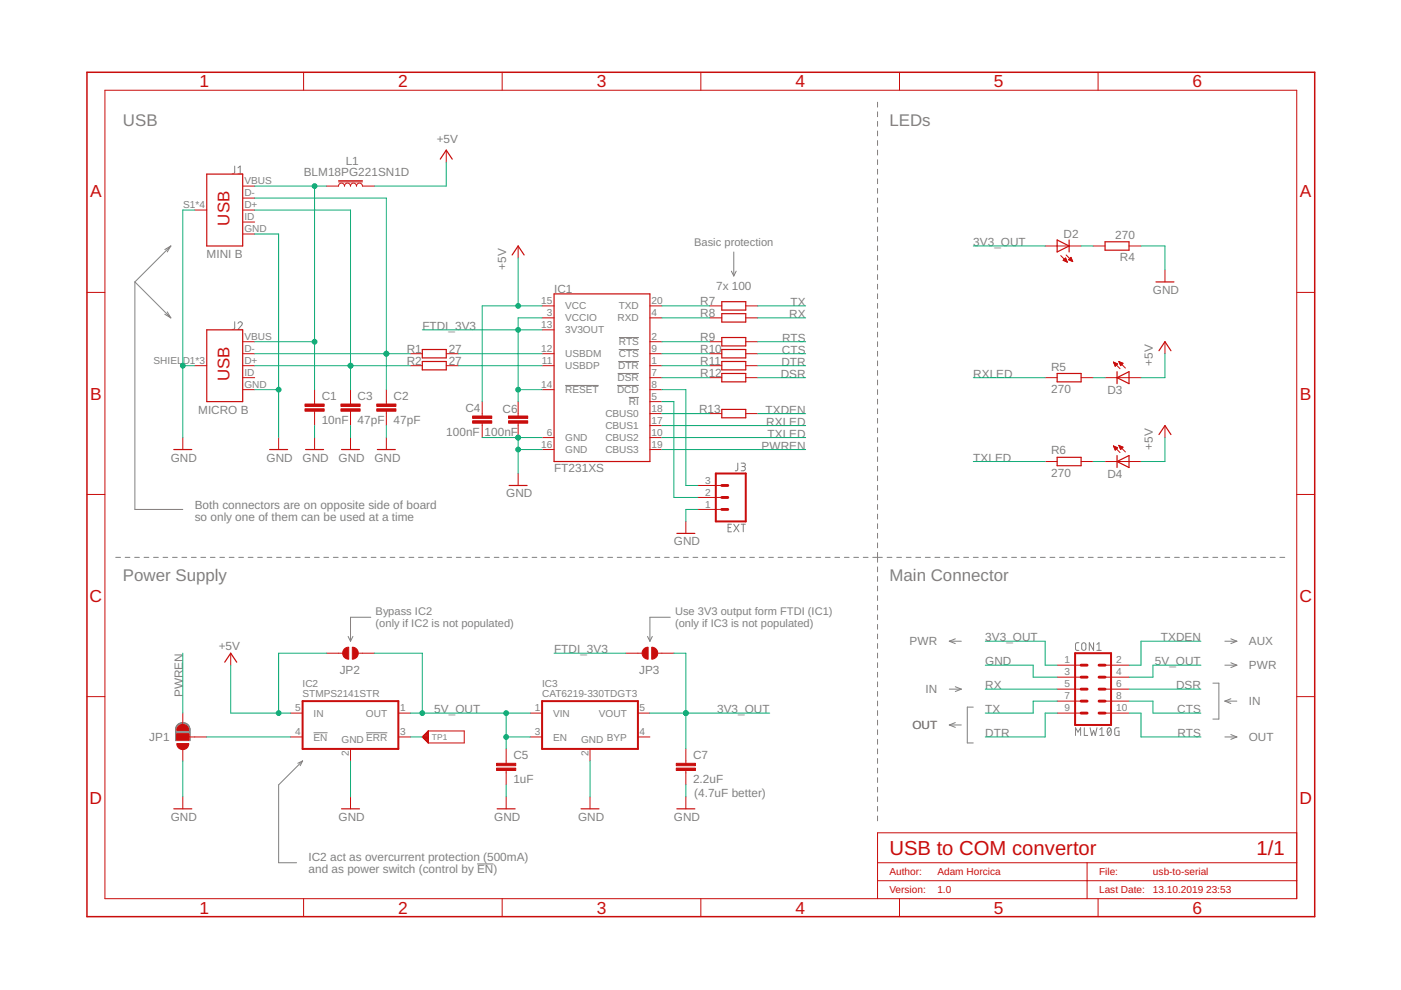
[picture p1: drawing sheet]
<svg xmlns="http://www.w3.org/2000/svg" width="297mm" height="210mm" viewBox="0 0 297 210" stroke-linecap="round" stroke-linejoin="round" font-family="sans-serif">
<g fill="none" stroke="#808080" stroke-width=".21">
<path d="M49.8 35.2l-.1 1.4-.1 .2h-.4M50.5 36.8h.9M50.5 35.6l.4-.4v1.6M186.1 21.7v1M186.1 23.7v1M186.1 25.7v1.1M186.1 27.8v1M186.1 29.8v1M186.1 31.8v1.1M186.1 33.9v1M186.1 35.9v1M186.1 37.9v1"/>
<path d="M186.1 40v1M28.6 59.8v48.2h10.2M28.6 59.8l7.6 7.6M36.2 52.2l-7.6 7.6M36.2 52.2l-.7 1.2M36.2 52.2l-1.3 .7M155.1 57.5l.5 1M155.6 53.4v5.1M156.1 57.5l-.5 1M186.1 42v1M186.1 44v1M186.1 46.1v1"/>
<path d="M186.1 48.1v1M186.1 50.1v1M186.1 52.1v1.1M186.1 54.2v1M186.1 56.2v1M186.1 58.2v1.1M34.9 66.6l1.3 .8M35.5 66.1l.7 1.3M49.8 68.2l-.1 1.4-.1 .2h-.4M50.5 68.6a.45 .45 0 0 1 .6-.4 .45 .45 0 0 1 .1 .7l-.7 .9h.9M131 79.2h4.5M131.1 76.6h4.4"/>
<path d="M131.2 74.1h4.3M131.2 71.6h4.3M186.1 60.3v1M186.1 62.3v1M186.1 64.3v1.1M186.1 66.4v1M186.1 68.4v1M186.1 70.4v1.1M186.1 72.5v1M186.1 74.5v1M186.1 76.5v1.1M186.1 78.5v1.1"/>
<path d="M119.8 81.7h7.1M130.8 81.7h4.7M133.3 84.3h2.2M156.4 98.2v1.4l-.5 .2M157.1 98.2h.6a.36 .36 0 0 1 .3 .4 .36 .36 0 0 1-.3 .3h-.4M157.6 98.9a.46 .46 0 0 1 .4 .5 .46 .46 0 0 1-.4 .4h-.5M186.1 80.6v1M186.1 82.6v1.1M186.1 84.6v1.1M186.1 86.7v1M186.1 88.7v1M186.1 90.7v1.1"/>
<path d="M186.1 92.8v1M186.1 94.8v1M186.1 96.8v1.1M186.1 98.9v1M24.5 118.2h1M26.5 118.2h1M28.6 118.2h.9M30.5 118.2h1.1M32.6 118.2h1M34.6 118.2h1M36.6 118.2h1M38.6 118.2h1"/>
<path d="M40.6 118.2h1M42.6 118.2h1M44.6 118.2h1M46.6 118.2h1M48.6 118.2h1M50.6 118.2h1M52.6 118.2h1M54.6 118.2h1M56.6 118.2h1M58.6 118.2h1M60.6 118.2h1.1M62.7 118.2h.9"/>
<path d="M64.7 118.2h1M66.7 118.2h1M68.7 118.2h1M70.7 118.2h1M72.7 118.2h1M74.7 118.2h1M76.7 118.2h1M78.7 118.2h1M80.7 118.2h1M82.7 118.2h1M84.7 118.2h1M86.7 118.2h1"/>
<path d="M88.7 118.2h1M90.7 118.2h1.1M92.8 118.2h.9M94.8 118.2h1M96.8 118.2h1M98.8 118.2h1M100.8 118.2h1M102.8 118.2h1M104.8 118.2h1M106.8 118.2h1M108.8 118.2h1M110.8 118.2h1"/>
<path d="M112.8 118.2h1M114.8 118.2h1M116.8 118.2h1M118.8 118.2h1M120.8 118.2h1M122.9 118.2h.9M124.8 118.2h1.1M126.9 118.2h1M128.9 118.2h1M130.9 118.2h1M132.9 118.2h1M134.9 118.2h1"/>
<path d="M136.9 118.2h1M138.9 118.2h1M140.9 118.2h1M142.9 118.2h1M144.9 118.2h1M146.9 118.2h1M148.9 118.2h1M150.9 118.2h1M152.9 118.2h1M154.4 111.9h.5M154.9 118.2h1.1M155.1 111.1h-.7v1.7h.7"/>
<path d="M155.6 111.1l1.1 1.7M156.7 111.1l-1.1 1.7M157 118.2h1M157.1 111.1h.9M157.6 111.1v1.7M159 118.2h1M161 118.2h1M163 118.2h1M165 118.2h1M167 118.2h1M169 118.2h1M171 118.2h1"/>
<path d="M173 118.2h1M175 118.2h1M177 118.2h1M179 118.2h1M181 118.2h1M183 118.2h1M185 118.2h2.1M186.1 100.9v1M186.1 102.9v1M186.1 104.9v1.1M186.1 107v1M186.1 109v1"/>
<path d="M186.1 111v1.1M186.1 113.1v1M186.1 115.1v1M186.1 117.1v2.1M188.1 118.2h1M190.1 118.2h1M192.2 118.2h1M194.2 118.2h1M196.2 118.2h1M198.2 118.2h1.1M200.3 118.2h1M202.3 118.2h1"/>
<path d="M204.3 118.2h1.1M206.4 118.2h1M208.4 118.2h1M210.4 118.2h1.1M212.4 118.2h1.1M214.5 118.2h1M216.5 118.2h1.1M218.5 118.2h1.1M220.6 118.2h1M222.6 118.2h1M224.6 118.2h1.1M226.7 118.2h1"/>
<path d="M228.7 118.2h1M230.7 118.2h1.1M232.8 118.2h1M234.8 118.2h1M236.8 118.2h1M238.9 118.2h1M240.9 118.2h1M242.9 118.2h1M245 118.2h1M247 118.2h1M249 118.2h1M251.1 118.2h1"/>
<path d="M253.1 118.2h1M255.1 118.2h1M257.1 118.2h1.1M259.2 118.2h1M261.2 118.2h1M263.2 118.2h1.1M265.3 118.2h1M267.3 118.2h1M269.3 118.2h1.1M271.4 118.2h1M73.8 134.9l.5 1.1M74.8 134.9l-.5 1.1"/>
<path d="M78.6 130.9h-4.3v5.1M137.3 134.9l.5 1.1M138.3 134.9l-.5 1.1M142.1 130.9h-4.3v5.1M186.1 120.2v1M186.1 122.2v1.1M186.1 124.3v1M186.1 126.3v1M186.1 128.3v1M186.1 130.4v1M186.1 132.4v1M186.1 134.4v1"/>
<path d="M186.1 136.4v1.1M186.1 138.5v1M201.3 136h2.5M201.3 136l1.2 .5M202.5 135.4l-1.2 .6M228.7 136.3h-.5l-.2 .3v1.1l.2 .2h.5M229.5 136.4l.3-.1 .4 .2v1a.44 .44 0 0 1-.4 .4 .44 .44 0 0 1-.5-.4zM231.9 136.3v1.6l-1-1.6v1.6M232.6 137.9h.9M232.6 136.6l.4-.3v1.6M259.7 136h2.5M261 135.4l1.2 .6"/>
<path d="M262.2 136l-1.2 .5M66.5 155.4h2.9M77.6 155.4h4.5M186.1 140.5v1M186.1 142.5v1.1M186.1 144.6v1M186.1 146.6v1M186.1 148.6v1.1M186.1 150.7v1M186.1 152.7v1M186.1 154.7v1.1M186.1 156.8v1"/>
<path d="M186.1 158.8v1M201.3 153.7h2.5M201.3 153.7l1.2 .5M201.3 146.1h2.5M202.5 153.2l-1.2 .5M202.5 145.6l1.3 .5M203.8 146.1l-1.3 .5M206.4 149.9h-1.3v7.6h1.3M228 155.9v-1.6l.6 .9 .5-.9v1.6M229.9 154.3v1.6h.7M231.1 154.3l.4 1.6 .4-1 .3 1 .4-1.6M233.2 155.9h.9"/>
<path d="M233.2 154.7l.4-.4v1.6M234.9 154.4l.3-.1a.97 .97 0 0 1 0 1.6 1.02 1.02 0 0 1-.3-1.5zM235.5 154.7l-.7 .9M237.3 154.3h-.7l-.2 .2-.1 1.1 .3 .3h.7v-.9h-.3M257.2 144.8h1.2v7.7h-1.2M259.7 141h2.5M259.7 156.3h2.5M259.7 148.7h2.5M259.7 148.7l1.3 .5M261 140.5l1.2 .5M261 155.7l1.2 .6M261 148.1l-1.3 .6"/>
<path d="M262.2 141l-1.2 .5M262.2 156.3l-1.2 .5M64.2 161.3l-5.1 5.1v16.5h3.8M64.2 161.3l-.6 1M64.2 161.3l-1.1 .5M186.1 160.8v1.1M186.1 162.9v1M186.1 164.9v1M186.1 166.9v1M186.1 169v1M186.1 171v1M186.1 173v1"/>
<path d="M101.2 183.2h3.4"/>
</g>
<g fill="none" stroke="#808080" stroke-width=".25">
<path d="M37.2 156.8h3.1M37.2 156.6h3.1M37.2 156.4h3.1M37.2 156.1h3.1M37.2 155.9h3.1M37.2 155.7h3.1M37.2 155.5h3.1M37.2 155.3h3.1M37.2 155h3.1M37.2 154.8h3.1M37.2 154.6h3.1M37.3 154.4h2.9"/>
<path d="M37.4 154.1h2.8M37.5 153.9h2.5M37.6 153.8a1.53 1.53 0 0 1 1.7-.5 1.53 1.53 0 0 1 1 1.4v2.3h-3.1l.1-2.5zM37.7 153.7h2.2M37.9 153.5h1.7M38.5 153.2h.6"/>
</g>
<g fill="none" stroke="#c90d0c" stroke-width=".25">
<path d="M43.8 36.9h7.7v15.3h-7.7zM93.3 33.7l1.3-1.9 1.3 1.9M108.6 54.1l1.3-1.9 1.2 1.9M224.1 50.9l2.6 1.3-2.6 1.2zM226.7 50.9v2.5M234.3 51.3h5.1v1.7h-5.1zM245.1 59.8h3.8M43.8 69.9h7.7v15.3h-7.7zM89.5 74.1h5.1v1.8h-5.1zM89.5 76.6h5.1v1.8h-5.1zM117.5 62.3h20.3v35.6h-20.3zM153 74.1h5.1v1.8h-5.1z"/>
<path d="M153 76.6h5.1v1.8h-5.1zM153 79.2h5.1v1.8h-5.1zM153 64h5.1v1.7h-5.1zM153 66.5h5.1v1.8h-5.1zM153 71.6h5.1v1.7h-5.1zM224.1 79.2h5.1v1.8h-5.1zM236.8 78.8v2.5M245.7 74.4l1.3-1.9 1.3 1.9M36.9 95.3h3.8M57.2 95.3h3.8M64.8 95.3h3.8M72.4 95.3h3.8"/>
<path d="M80 95.3h3.8M153 86.8h5.1v1.8h-5.1zM224.1 97h5.1v1.7h-5.1zM236.8 80.1l2.6-1.3v2.5zM236.8 96.6v2.5M236.8 97.9l2.6-1.3v2.5zM245.7 92.1l1.3-1.9 1.3 1.9M107.9 102.9h3.9M143.5 113.1h3.8M47.6 140.4l1.3-1.9 1.3 1.9M36.9 171.5h3.8M72.4 171.5h3.8"/>
<path d="M105.4 171.5h3.8M123.2 171.5h3.8M143.5 171.5h3.8"/>
</g>
<g fill="none" stroke="#c90d0c" stroke-width=".21">
<path d="M22.2 19.1h252.7v171.4h-252.7zM64.4 15.3v3.8M106.5 15.3v3.8M148.6 15.3v3.8M190.7 15.3v3.8M232.8 15.3v3.8M51.5 39.5h2.5M69.2 39.5h2.6a.63 .63 0 0 1 .6-.7 .63 .63 0 0 1 .6 .7 .63 .63 0 0 1 .7-.7 .63 .63 0 0 1 .6 .7 .63 .63 0 0 1 .7-.7 .63 .63 0 0 1 .6 .7 .63 .63 0 0 1 .6-.7 .63 .63 0 0 1 .7 .7h2.5M71.8 38.6h5.1M71.8 38.3h5.1M94.6 31.8v2.6M41.3 44.5h2.5"/>
<path d="M51.5 44.5h2.5M51.5 42h2.5M51.5 49.6h2.5M51.5 47.1h2.5M109.9 52.2v2.5M221.6 52.2h7.6M224.9 54.2l1.4 1.4M225.4 55.2l.9 .4M225.4 55.2l.5-.5 .4 .9M225.4 55.2h.7M225.6 55.1h.5M225.6 55.3h.6"/>
<path d="M225.7 54.9h.3M225.8 54.8h.2M225.9 55.4h.3M226 54.1l1.4 1.4M226.2 55.5h.1M226.5 55.1l.9 .4M226.6 55.1h.7M226.7 54.9h.5M226.8 55.2h.5M226.8 54.8h.4M226.9 54.7h.2M227.1 55.3h.3"/>
<path d="M227.1 54.6l-.6 .5M227.1 54.6l.3 .9M227.1 54.6h.1M227.3 55.4h.1M231.8 52.2h2.5M239.4 52.2h2.5M247 57.2v2.6M18.4 62h3.8M41.3 77.5h2.5M51.5 77.5h2.5M51.5 75h2.5M51.5 72.5h2.5"/>
<path d="M87 77.5h2.5M87 75h2.5M94.6 77.5h2.6M94.6 75h2.6M114.9 77.5h2.6M114.9 75h2.6M114.9 64.9h2.6M114.9 67.4h2.6M114.9 69.9h2.6M137.8 77.5h2.5M137.8 75h2.5M137.8 72.5h2.5"/>
<path d="M137.8 64.9h2.5M137.8 67.4h2.5M150.5 77.5h2.5M150.5 75h2.5M150.5 72.5h2.5M150.5 64.9h2.5M150.5 67.4h2.5M158.1 77.5h2.6M158.1 75h2.6M158.1 72.5h2.6M158.1 64.9h2.6M158.1 67.4h2.6"/>
<path d="M236.1 76.8l1.4 1.4M236.1 76.8l.9 .4-.5 .5zM236.1 76.9h.2M236.2 77h.4M236.2 77.1h.7M236.3 77.2h.6M236.3 77.4h.5M236.4 77.5h.2M236.4 77.6h.1M237.2 76.6l1.4 1.4M237.2 76.6l.9 .4-.5 .5zM237.3 76.8h.1"/>
<path d="M237.3 76.9h.4M237.4 77h.6M237.4 77.1h.6M237.5 77.2h.4M237.5 77.4h.3M237.6 77.5h.1M247 72.5v2.5M274.9 62h3.8M38.8 92.8v2.5M51.5 82.6h2.5M51.5 80.1h2.5M59.1 92.8v2.5"/>
<path d="M66.7 82.6v3.1M66.7 87.2v3M66.7 92.8v2.5M74.3 82.6v3.1M74.3 87.2v3M74.3 92.8v2.5M81.9 82.6v3.1M81.9 87.2v3M81.9 92.8v2.5M102.2 85.2v3M102.2 89.7v3.1M109.9 85.2v3"/>
<path d="M109.9 89.7v3.1M114.9 82.6h2.6M114.9 92.8h2.6M114.9 95.3h2.6M137.8 82.6h2.5M137.8 80.1h2.5M137.8 92.8h2.5M137.8 95.3h2.5M137.8 90.2h2.5M137.8 87.7h2.5M137.8 85.2h2.5M150.5 80.1h2.5"/>
<path d="M150.5 87.7h2.5M158.1 80.1h2.6M158.1 87.7h2.6M221.6 80.1h2.5M221.6 97.9h2.5M229.2 80.1h2.6M229.2 97.9h2.6M234.3 80.1h7.6M234.3 97.9h7.6M236.1 94.6l1.4 1.3M236.1 94.6l.9 .3-.5 .5zM236.1 94.6h.1"/>
<path d="M236.2 94.7h.3M236.2 94.8h.5M236.3 95h.6M236.3 95.1h.5M236.3 95.2h.4M236.4 95.3h.2M237.2 94.4l1.4 1.4M237.2 94.4l.9 .4-.5 .5zM237.2 94.5h.1M237.3 94.6h.3M237.3 94.7h.6M237.4 94.8h.7"/>
<path d="M237.4 95h.6M237.5 95.1h.3M237.6 95.2h.1M247 90.2v2.6M18.4 104.8h3.8M109.9 100.4v2.5M145.4 110.6v2.5M148 108h5M148 105.5h5M148 102.9h5M274.9 104.8h3.8M48.9 138.5v2.5"/>
<path d="M69.2 138.5h3.5M76 138.5h3.4M132.7 138.5h3.4M139.4 138.5h3.5M18.4 147.7h3.8M37.5 155.6h2.5v1.3h-2.5zM38.8 151.2v2.5M38.8 158.8v2.5M40 156.3h3.8M61.6 151.2h2.6M61.6 156.3h2.6M74.3 158.8v2.5"/>
<path d="M84.5 151.2h2.5M84.5 156.3h2.5M89.6 156.2h1.2M89.6 156.4h1.2M89.7 156.1h1.1M89.8 156.5h1M89.8 156h1M89.9 156.6h.9M89.9 155.9h.9M90 156.7h.8M90 155.8h.8M90.1 156.8h.7"/>
<path d="M90.2 155.6h.6M90.2 157h.6M90.3 155.5h.5M90.4 157.1h.4M90.4 155.4h.4M90.5 157.2h.3M90.5 155.3h.3M90.6 157.3h.2M90.7 155.2h.1M90.7 157.4h.1M90.8 155h.1M90.8 155l-1.3 1.3 1.3 1.2"/>
<path d="M90.8 155h7.6v2.5h-7.6M90.8 155v2.5M107.3 158.8v3M112.4 151.2h2.5M112.4 156.3h2.5M125.1 158.8v2.5M135.3 151.2h2.5M135.3 156.3h2.5M145.4 158.8v3M224.1 151.2h5.1M224.1 148.7h5.1M224.1 146.1h5.1"/>
<path d="M224.1 143.6h5.1M224.1 141h5.1M234.3 151.2h5.1M234.3 148.7h5.1M234.3 146.1h5.1M234.3 143.6h5.1M234.3 141h5.1M274.9 147.7h3.8M38.8 169v2.5M74.3 169v2.5M107.3 163.4v3M107.3 169v2.5"/>
<path d="M125.1 169v2.5M145.4 163.4v3M145.4 169v2.5M274.9 176.6h-88.8v13.9M64.4 190.5v3.9M106.5 190.5v3.9M148.6 190.5v3.9M186.1 186.7h88.8M186.1 182.9h88.8M190.7 190.5v3.9M230.5 182.9v7.6M232.8 190.5v3.9"/>
</g>
<g fill="#c90d0c" stroke="#c90d0c" stroke-width=".21">
<path d="M100.2 89.2h4.1v.5h-4.1z"/>
<path d="M100.2 88.2h4.1v.5h-4.1z"/>
<path d="M107.8 89.2h4.1v.5h-4.1z"/>
<path d="M107.8 88.2h4.1v.5h-4.1z"/>
<path d="M79.9 86.7h4v.5h-4z"/>
<path d="M79.9 85.7h4v.5h-4z"/>
<path d="M72.3 86.7h4v.5h-4z"/>
<path d="M72.3 85.7h4v.5h-4z"/>
<path d="M64.7 86.7h4v.5h-4z"/>
<path d="M64.7 85.7h4v.5h-4z"/>
<path d="M105.3 162.9h4v.5h-4z"/>
<path d="M105.3 161.8h4v.5h-4z"/>
<path d="M143.4 162.9h4v.5h-4z"/>
<path d="M143.4 161.8h4v.5h-4z"/>
<path d="M37.5 155.6h2.5v1.3h-2.5z"/>
</g>
<path d="M151.8 100.4h6.3v10.2h-6.3zM227.9 138.5h7.7v15.2h-7.7zM64.2 148.7h20.3v10.1h-20.3zM114.9 148.7h20.4v10.1h-20.4z" fill="none" stroke="#c90d0c" stroke-width=".42"/>
<g fill="none" stroke="#c90d0c" stroke-width=".61">
<path d="M153 102.9h1.3M153 105.5h1.3M153 108h1.3M229.2 146.1h1.3M229.2 148.7h1.3M229.2 151.2h1.3M229.2 141h1.3M229.2 143.6h1.3M233 146.1h1.3M233 148.7h1.3M233 151.2h1.3M233 141h1.3"/>
<path d="M233 143.6h1.3"/>
</g>
<g fill="#c90d0c" stroke="#c90d0c" stroke-width=".21">
<path d="M138.2 137.2a1.27 1.27 0 0 1 1.2 1.3 1.27 1.27 0 0 1-1.2 1.3z" fill-rule="evenodd"/>
<path d="M136.5 137.6l.5-.3 .4-.1v2.6a1.27 1.27 0 0 1-1.1-.8 1.27 1.27 0 0 1 .2-1.4z" fill-rule="evenodd"/>
<path d="M37.9 153.9a1.27 1.27 0 0 1 1.4-.2 1.27 1.27 0 0 1 .7 1.2h-2.5v-.5z" fill-rule="evenodd"/>
<path d="M37.5 157.6h2.5a1.27 1.27 0 0 1-1.2 1.3 1.27 1.27 0 0 1-1.3-1.3z" fill-rule="evenodd"/>
<path d="M74.7 137.2a1.27 1.27 0 0 1 1.3 1.3 1.27 1.27 0 0 1-1.3 1.3z" fill-rule="evenodd"/>
<path d="M73 137.6l.5-.3 .4-.1v2.6a1.27 1.27 0 0 1-1.1-.8 1.27 1.27 0 0 1 .2-1.4z" fill-rule="evenodd"/>
</g>
<path d="M18.4 15.3h260.3v179.1h-260.3z" fill="none" stroke="#c90d0c" stroke-width=".32"/>
<g fill="none" stroke="#0dab76" stroke-width=".21">
<path d="M54 39.5h15.2M66.7 39.5v43.1M94.6 34.4v5.1h-15.2M41.3 44.5h-2.5v48.3M54 49.6h5.1v43.2M54 44.5h20.3v38.1M54 42h27.9v40.6M109.9 54.7v10.2M206.4 52.2h15.2M229.2 52.2h2.6M241.9 52.2h5.1v5M38.8 77.5h2.5"/>
<path d="M54 77.5h33M54 75h33M54 72.5h12.7M89.5 69.9h25.4M97.2 77.5h17.7M97.2 75h17.7M114.9 67.4h-5v17.8M114.9 64.9h-12.7v20.3M140.3 77.5h10.2M140.3 64.9h10.2M140.3 75h10.2M140.3 67.4h10.2"/>
<path d="M140.3 72.5h10.2M160.7 77.5h10.1M160.7 64.9h10.1M160.7 75h10.1M160.7 67.4h10.1M160.7 72.5h10.1M247 75v5.1h-5.1M54 82.6h5.1M66.7 90.2v2.6M74.3 90.2v2.6M81.9 90.2v2.6M102.2 92.8h12.7"/>
<path d="M109.9 82.6h5M109.9 92.8v7.6M109.9 95.3h5M140.3 82.6h5.1v20.3h2.6M140.3 92.8h30.5M140.3 95.3h30.5M140.3 80.1h10.2M140.3 90.2h30.5M140.3 87.7h10.2M140.3 85.2h2.6v20.3h5.1M160.7 80.1h10.1M160.7 87.7h10.1"/>
<path d="M206.4 80.1h15.2M206.4 97.9h15.2M231.8 80.1h2.5M231.8 97.9h2.5M247 92.8v5.1h-5.1M148 108h-2.6v2.6M38.8 138.5v12.7M69.2 138.5h-10.1v12.7M79.4 138.5h10.1v12.7M117.5 138.5h15.2M142.9 138.5h2.5v20.3M208.9 136h12.7v5h2.5"/>
<path d="M254.6 136h-12.7v5h-2.5M43.8 156.3h17.8M48.9 141v10.2h12.7M87 151.2h25.4M87 156.3h2.5M107.3 151.2v7.6M107.3 156.3h5.1M137.8 151.2h25.4M208.9 141h10.2v2.6h5M208.9 146.1h15.2M224.1 148.7h-5v2.5h-10.2M224.1 151.2h-2.5v5.1h-12.7"/>
<path d="M239.4 151.2h2.5v5.1h12.7M239.4 148.7h5.1v2.5h10.1M239.4 146.1h15.2M254.6 141h-10.1v2.6h-5.1M38.8 161.3v7.7M74.3 161.3v7.7M107.3 166.4v2.6M125.1 161.3v7.7M145.4 166.4v2.6"/>
</g>
<g fill="#0dab76" stroke="#0dab76" stroke-width=".21">
<circle cx="59.1" cy="82.6" r=".51"/>
<circle cx="38.8" cy="77.5" r=".51"/>
<circle cx="109.9" cy="95.3" r=".51"/>
<circle cx="109.9" cy="92.8" r=".51"/>
<circle cx="109.9" cy="64.9" r=".51"/>
<circle cx="59.1" cy="151.2" r=".51"/>
<circle cx="81.9" cy="75" r=".51"/>
<circle cx="74.3" cy="77.5" r=".51"/>
<circle cx="109.9" cy="69.9" r=".51"/>
<circle cx="109.9" cy="82.6" r=".51"/>
<circle cx="107.3" cy="156.3" r=".51"/>
<circle cx="107.3" cy="151.2" r=".51"/>
<circle cx="89.5" cy="151.2" r=".51"/>
<circle cx="145.4" cy="151.2" r=".51"/>
<circle cx="66.7" cy="72.5" r=".51"/>
<circle cx="66.7" cy="39.5" r=".51"/>
</g>
<g font-size="4.3" fill="#c90d0c">
<text x="188.6" y="181.3">USB to COM convertor</text>
<text x="266.4" y="181.3">1/1</text>
</g>
<g font-size="3.7" fill="#c90d0c">
<text x="42.3" y="18.5">1</text>
<text x="84.4" y="18.5">2</text>
<text x="126.5" y="18.5">3</text>
<text x="168.6" y="18.5">4</text>
<text x="210.7" y="18.5">5</text>
<text x="252.9" y="18.5">6</text>
<text x="19.1" y="41.9">A</text>
<text x="275.6" y="41.9">A</text>
<text x="19.1" y="84.7">B</text>
<text x="275.6" y="84.7">B</text>
<text x="19" y="127.6">C</text>
<text x="275.5" y="127.6">C</text>
<text x="19" y="170.4">D</text>
<text x="275.5" y="170.4">D</text>
<text x="42.3" y="193.7">1</text>
<text x="84.4" y="193.7">2</text>
<text x="126.5" y="193.7">3</text>
<text x="168.6" y="193.7">4</text>
<text x="210.7" y="193.7">5</text>
<text x="252.9" y="193.7">6</text>
</g>
<g font-size="3.6" fill="#808080">
<text x="26.1" y="26.8">USB</text>
<text x="188.6" y="26.8">LEDs</text>
<text x="26.1" y="123.3">Power Supply</text>
<text x="188.6" y="123.3">Main Connector</text>
</g>
<g font-size="3.6" fill="#c90d0c">
<text x="48.7" y="47.8" transform="rotate(-90 48.7 47.8)">USB</text>
<text x="48.7" y="80.8" transform="rotate(-90 48.7 80.8)">USB</text>
</g>
<g font-size="2.5" fill="#808080">
<text x="73.3" y="34.9">L1</text>
<text x="92.6" y="30.3">+5V</text>
<text x="64.4" y="37.4">BLM18PG221SN1D</text>
<text x="206.4" y="52.1">3V3_OUT</text>
<text x="225.5" y="50.4">D2</text>
<text x="236.5" y="50.6">270</text>
<text x="43.8" y="54.7">MINI B</text>
<text x="107.3" y="57.2" transform="rotate(-90 107.3 57.2)">+5V</text>
<text x="237.5" y="55.4">R4</text>
<text x="117.5" y="62.1">IC1</text>
<text x="148.5" y="64.6">R7</text>
<text x="151.8" y="61.5">7x 100</text>
<text x="167.6" y="64.8">TX</text>
<text x="244.5" y="62.3">GND</text>
<text x="89.5" y="69.9">FTDI_3V3</text>
<text x="148.5" y="67.2">R8</text>
<text x="167.3" y="67.4">RX</text>
<text x="86.2" y="74.8">R1</text>
<text x="86.2" y="77.3">R2</text>
<text x="95.1" y="74.7">27</text>
<text x="95.1" y="77.3">27</text>
<text x="148.5" y="72.2">R9</text>
<text x="148.5" y="74.8">R10</text>
<text x="148.5" y="77.3">R11</text>
<text x="165.7" y="77.5">DTR</text>
<text x="165.8" y="75">CTS</text>
<text x="165.8" y="72.5">RTS</text>
<text x="244.5" y="77.5" transform="rotate(-90 244.5 77.5)">+5V</text>
<text x="148.5" y="79.9">R12</text>
<text x="165.5" y="80.1">DSR</text>
<text x="206.4" y="80.1">RXLED</text>
<text x="222.9" y="83.4">270</text>
<text x="222.9" y="78.6">R5</text>
<text x="234.8" y="83.6">D3</text>
<text x="42" y="87.7">MICRO B</text>
<text x="68.2" y="89.9">10nF</text>
<text x="68.2" y="84.8">C1</text>
<text x="75.8" y="89.9">47pF</text>
<text x="75.8" y="84.8">C3</text>
<text x="83.4" y="89.9">47pF</text>
<text x="83.4" y="84.8">C2</text>
<text x="98.7" y="87.3">C4</text>
<text x="106.6" y="87.6">C6</text>
<text x="148.2" y="87.5">R13</text>
<text x="162.3" y="87.7">TXDEN</text>
<text x="94.6" y="92.4">100nF</text>
<text x="102.7" y="92.4">100nF</text>
<text x="161.5" y="95.3">PWREN</text>
<text x="162.5" y="90.2">RXLED</text>
<text x="162.7" y="92.8">TXLED</text>
<text x="244.5" y="95.3" transform="rotate(-90 244.5 95.3)">+5V</text>
<text x="36.2" y="97.9">GND</text>
<text x="56.5" y="97.9">GND</text>
<text x="64.1" y="97.9">GND</text>
<text x="71.8" y="97.9">GND</text>
<text x="79.4" y="97.9">GND</text>
<text x="117.5" y="100.1">FT231XS</text>
<text x="206.4" y="97.9">TXLED</text>
<text x="222.9" y="101.2">270</text>
<text x="222.9" y="96.4">R6</text>
<text x="234.8" y="101.4">D4</text>
<text x="41.3" y="107.9">Both connectors are on opposite side of board</text>
<text x="107.3" y="105.5">GND</text>
<text x="41.3" y="110.6">so only one of them can be used at a time</text>
<text x="142.9" y="115.6">GND</text>
<text x="46.4" y="137.7">+5V</text>
<text x="192.9" y="136.8">PWR</text>
<text x="208.9" y="135.9">3V3_OUT</text>
<text x="246.1" y="135.9">TXDEN</text>
<text x="264.8" y="136.8">AUX</text>
<text x="72" y="142.8">JP2</text>
<text x="117.5" y="138.5">FTDI_3V3</text>
<text x="135.5" y="142.8">JP3</text>
<text x="208.9" y="141">GND</text>
<text x="244.9" y="141">5V_OUT</text>
<text x="264.8" y="141.9">PWR</text>
<text x="38.8" y="147.8" transform="rotate(-90 38.8 147.8)">PWREN</text>
<text x="196.2" y="147">IN</text>
<text x="208.9" y="146.1">RX</text>
<text x="249.3" y="146.1">DSR</text>
<text x="264.8" y="149.5">IN</text>
<text x="92.1" y="151.2">5V_OUT</text>
<text x="152" y="151.2">3V3_OUT</text>
<text x="193.5" y="154.6">OUT</text>
<text x="208.9" y="151.2">TX</text>
<text x="249.6" y="151.2">CTS</text>
<text x="31.6" y="157.2">JP1</text>
<text x="108.8" y="161">C5</text>
<text x="146.9" y="161">C7</text>
<text x="208.9" y="156.3">DTR</text>
<text x="249.6" y="156.3">RTS</text>
<text x="264.8" y="157.2">OUT</text>
<text x="108.8" y="166">1uF</text>
<text x="146.9" y="166">2.2uF</text>
<text x="147.2" y="169">(4.7uF better)</text>
<text x="36.2" y="174">GND</text>
<text x="71.8" y="174">GND</text>
<text x="104.8" y="174">GND</text>
<text x="122.6" y="174">GND</text>
<text x="142.9" y="174">GND</text>
<text x="65.4" y="182.5">IC2 act as overcurrent protection (500mA)</text>
<text x="65.4" y="185.1">and as power switch (control by EN)</text>
</g>
<g font-size="2.3" fill="#808080">
<text x="147.2" y="52.1">Basic protection</text>
<text x="79.6" y="130.4">Bypass IC2</text>
<text x="143.1" y="130.4">Use 3V3 output form FTDI (IC1)</text>
<text x="79.6" y="133">(only if IC2 is not populated)</text>
<text x="143.1" y="133">(only if IC3 is not populated)</text>
</g>
<g font-size="2.1" fill="#808080">
<text x="51.8" y="41.6">D-</text>
<text x="51.8" y="39.1">VBUS</text>
<text x="38.9" y="44.2">S1*4</text>
<text x="51.8" y="44.2">D+</text>
<text x="51.8" y="46.7">ID</text>
<text x="51.8" y="49.3">GND</text>
<text x="114.8" y="64.5">15</text>
<text x="119.8" y="65.6">VCC</text>
<text x="131.2" y="65.6">TXD</text>
<text x="138.2" y="64.5">20</text>
<text x="114.8" y="69.6">13</text>
<text x="115.9" y="67">3</text>
<text x="119.8" y="68.1">VCCIO</text>
<text x="119.8" y="70.7">3V3OUT</text>
<text x="131" y="68.1">RXD</text>
<text x="138.2" y="67">4</text>
<text x="32.6" y="77.2">SHIELD1*3</text>
<text x="51.8" y="77.2">D+</text>
<text x="51.8" y="74.6">D-</text>
<text x="51.8" y="72.1">VBUS</text>
<text x="114.8" y="74.6">12</text>
<text x="114.9" y="77.2">11</text>
<text x="119.8" y="75.8">USBDM</text>
<text x="131.2" y="75.8">CTS</text>
<text x="131.2" y="73.2">RTS</text>
<text x="138.2" y="77.2">1</text>
<text x="138.2" y="74.6">9</text>
<text x="138.2" y="72.1">2</text>
<text x="51.8" y="82.3">GND</text>
<text x="51.8" y="79.7">ID</text>
<text x="114.8" y="82.3">14</text>
<text x="119.8" y="78.3">USBDP</text>
<text x="119.8" y="83.4">RESET</text>
<text x="130.8" y="83.4">DCD</text>
<text x="131" y="80.8">DSR</text>
<text x="131.1" y="78.3">DTR</text>
<text x="138.2" y="82.3">8</text>
<text x="138.2" y="79.7">7</text>
<text x="128.3" y="88.5">CBUS0</text>
<text x="133.3" y="85.9">RI</text>
<text x="138.2" y="89.9">17</text>
<text x="138.2" y="87.3">18</text>
<text x="138.2" y="84.8">5</text>
<text x="114.8" y="95">16</text>
<text x="115.9" y="92.4">6</text>
<text x="119.8" y="93.5">GND</text>
<text x="128.3" y="93.5">CBUS2</text>
<text x="128.3" y="91">CBUS1</text>
<text x="138.2" y="95">19</text>
<text x="138.2" y="92.4">10</text>
<text x="119.8" y="96.1">GND</text>
<text x="128.3" y="96.1">CBUS3</text>
<text x="149.5" y="107.7">1</text>
<text x="149.5" y="105.1">2</text>
<text x="149.5" y="102.6">3</text>
<text x="225.7" y="143.2">3</text>
<text x="225.7" y="140.7">1</text>
<text x="236.6" y="143.2">4</text>
<text x="236.6" y="140.7">2</text>
<text x="64.1" y="147.9">STMPS2141STR</text>
<text x="64.1" y="145.6">IC2</text>
<text x="114.9" y="147.9">CAT6219-330TDGT3</text>
<text x="114.9" y="145.6">IC3</text>
<text x="225.7" y="148.3">7</text>
<text x="225.7" y="145.7">5</text>
<text x="236.6" y="148.3">8</text>
<text x="236.6" y="145.7">6</text>
<text x="62.6" y="150.8">5</text>
<text x="62.6" y="155.9">4</text>
<text x="66.5" y="151.9">IN</text>
<text x="77.6" y="151.9">OUT</text>
<text x="84.8" y="155.9">3</text>
<text x="84.8" y="150.8">1</text>
<text x="113.4" y="150.8">1</text>
<text x="113.4" y="155.9">3</text>
<text x="117.3" y="151.9">VIN</text>
<text x="127" y="151.9">VOUT</text>
<text x="135.6" y="155.9">4</text>
<text x="135.6" y="150.8">5</text>
<text x="225.7" y="150.8">9</text>
<text x="236.6" y="150.8">10</text>
<text x="66.5" y="157">EN</text>
<text x="72.4" y="157.5">GND ERR</text>
<text x="74" y="160.3" transform="rotate(-90 74 160.3)">2</text>
<text x="117.3" y="157">EN</text>
<text x="123.2" y="157.5">GND BYP</text>
<text x="124.7" y="160.3" transform="rotate(-90 124.7 160.3)">2</text>
</g>
<g font-size="2.1" fill="#c90d0c">
<text x="188.6" y="185.6">Author:</text>
<text x="198.7" y="185.6">Adam Horcica</text>
<text x="233" y="185.6">File:</text>
<text x="244.5" y="185.6">usb-to-serial</text>
<text x="188.6" y="189.4">Version:</text>
<text x="198.7" y="189.4">1.0</text>
<text x="233" y="189.4">Last Date:</text>
<text x="244.5" y="189.4">13.10.2019</text>
<text x="255.7" y="189.4">23:53</text>
</g>
<text font-size="1.8" fill="#808080" x="91.6" y="156.9">TP1</text>
</svg>
